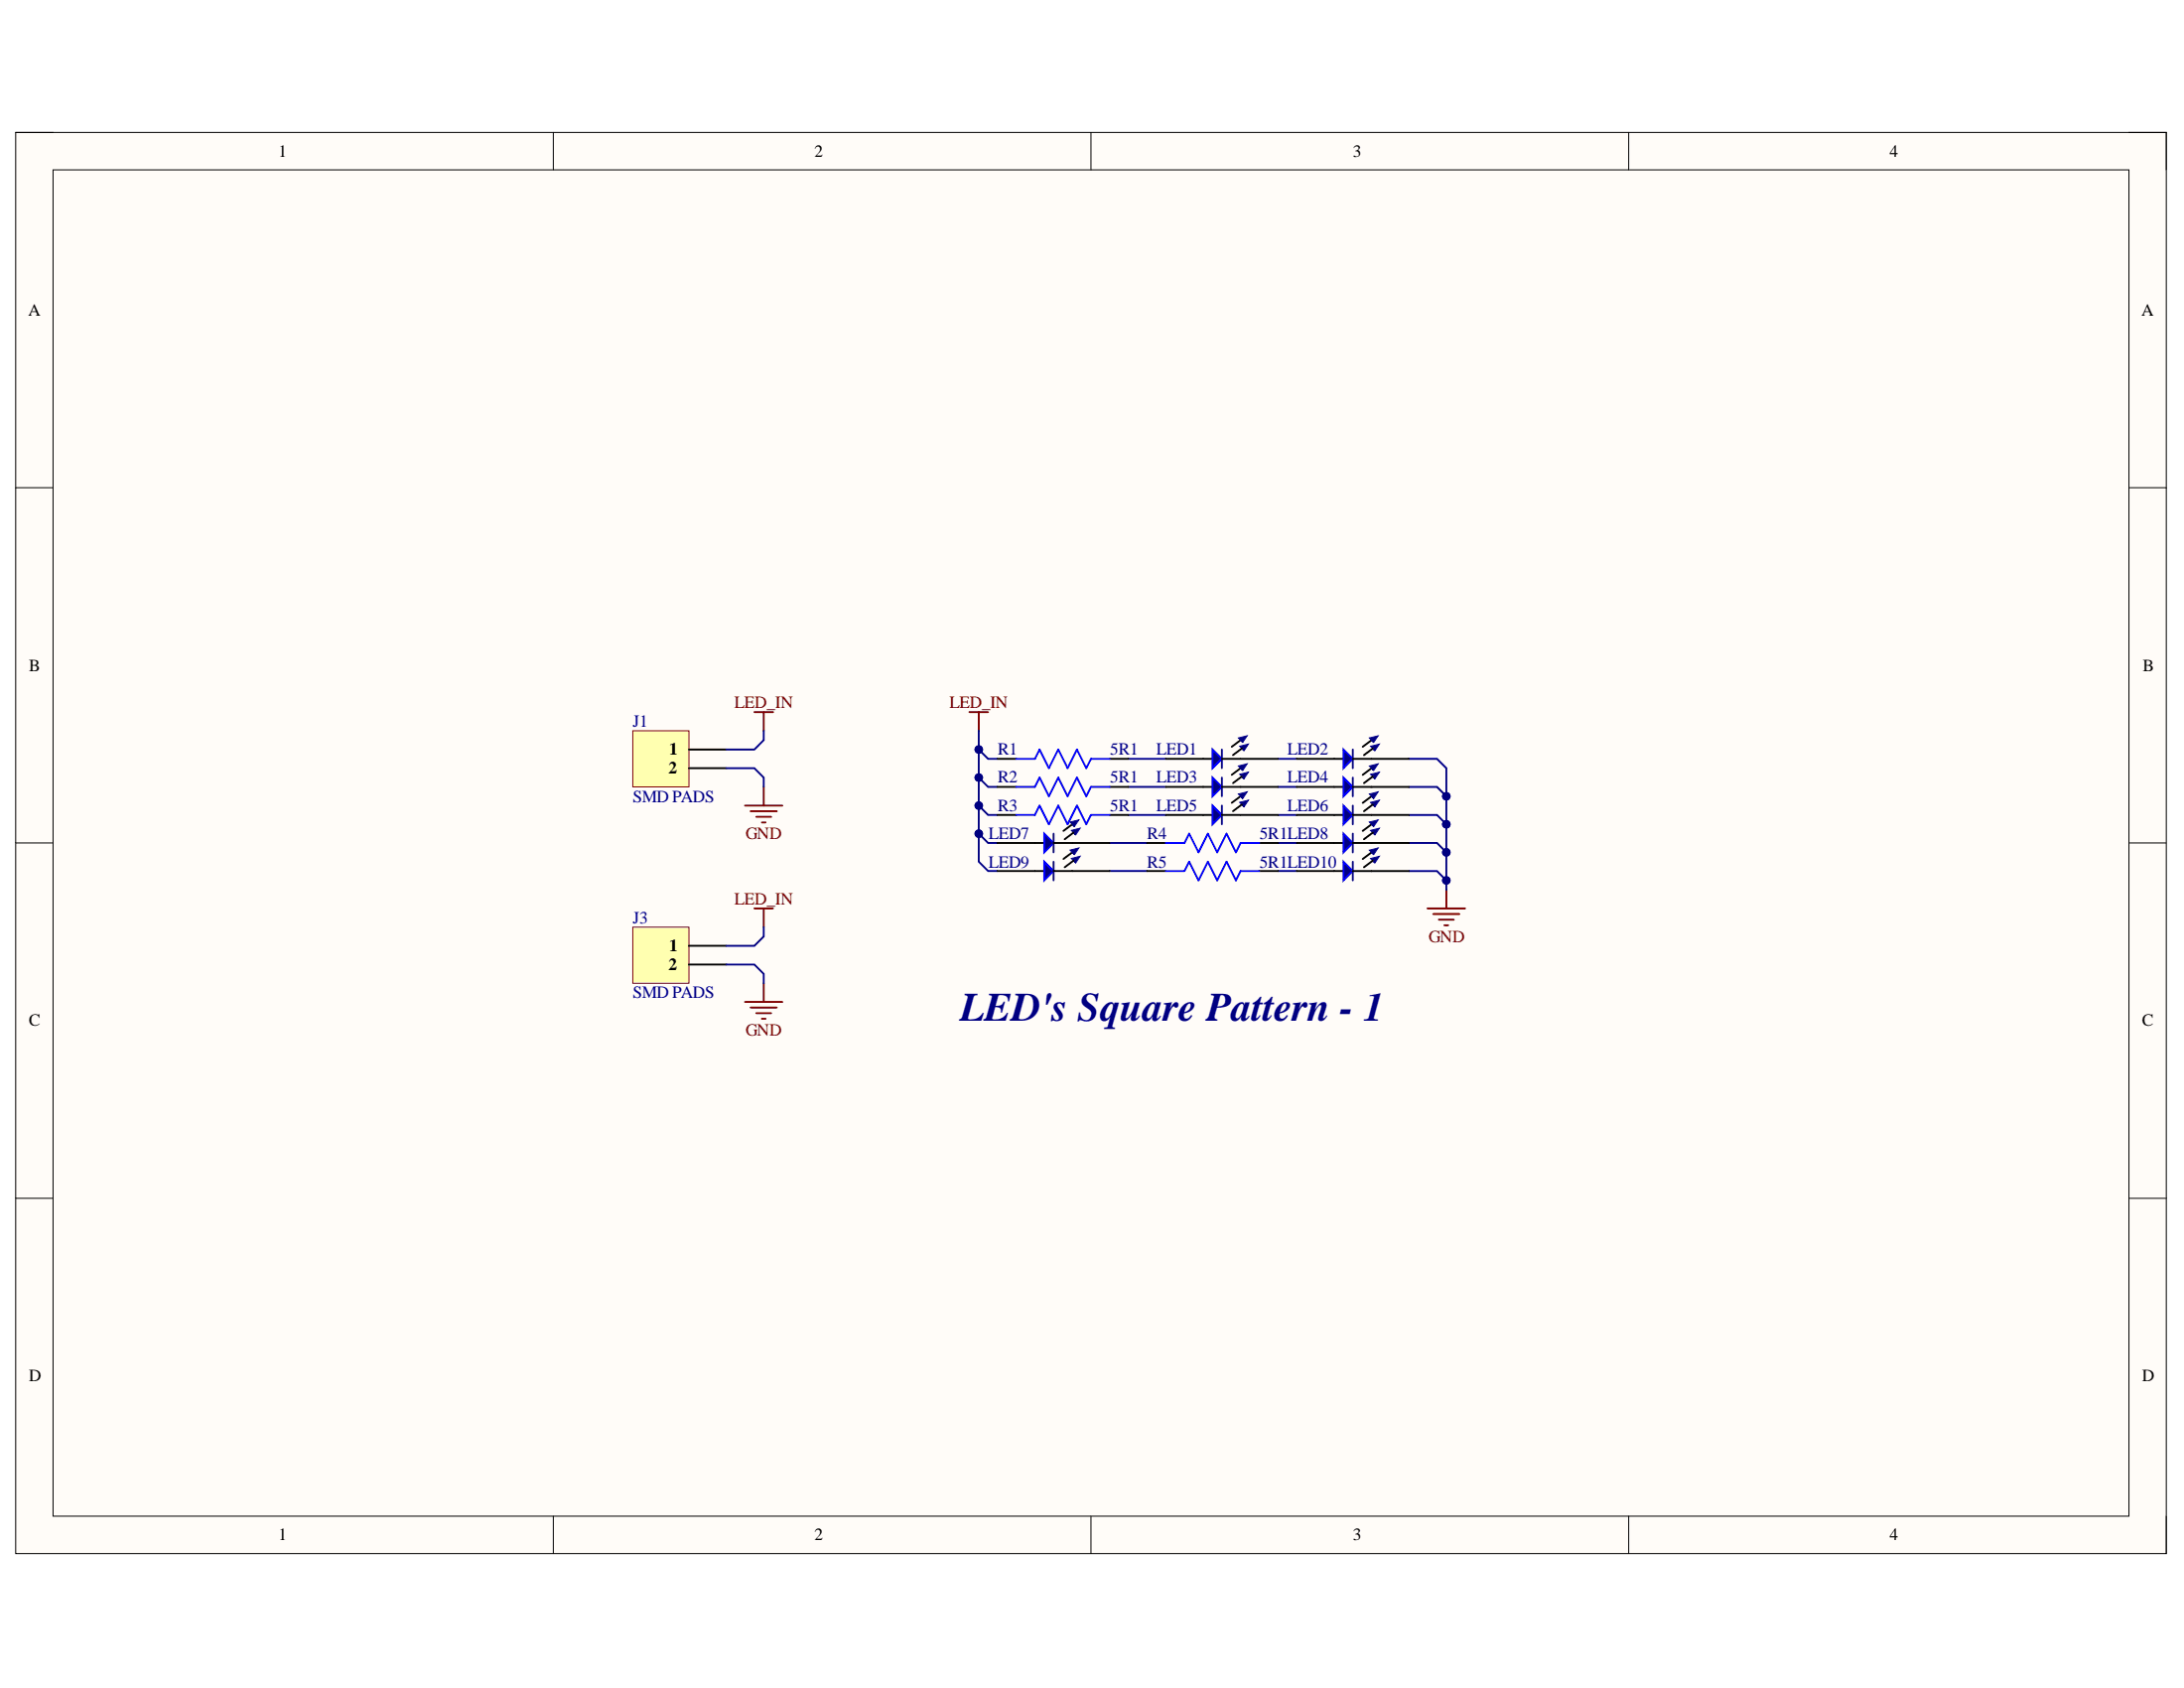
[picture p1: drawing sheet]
<svg xmlns="http://www.w3.org/2000/svg" width="279mm" height="216mm" viewBox="0 0 279 216" stroke-linecap="round" stroke-linejoin="round" font-family="sans-serif">
<path d="M2 16.9h275.1v181.8h-275.1z" fill-rule="evenodd" fill="#fffcf8"/>
<path d="M2 16.9h275.1v181.8h-275.1z" fill="none" stroke="#000" stroke-width=".13"/>
<path d="M6.8 21.7h265.6v172.2h-265.6z" fill-rule="evenodd" fill="#fffcf8"/>
<g fill="none" stroke="#000" stroke-width=".13">
<path d="M2 16.9h4.8M70.8 16.9v4.8M139.6 16.9v4.8M208.4 16.9v4.8M272.4 16.9h4.7v4.8M6.8 21.7h265.6v172.2h-265.6zM2 62.4h4.8M272.4 62.4h4.7M2 107.8h4.8M272.4 107.8h4.7M2 153.3h4.8M272.4 153.3h4.7"/>
<path d="M70.8 193.9v4.8M139.6 193.9v4.8M208.4 193.9v4.8M277.1 193.9v4.8"/>
</g>
<path d="M124 91.1h2.4M125.2 91.1v2.4" fill="none" stroke="#800000" stroke-width=".24"/>
<path d="M81 93.5h7.1v7.1h-7.1z" fill-rule="evenodd" fill="#ffffb0"/>
<path d="M81 93.5h7.1v7.1h-7.1z" fill="none" stroke="#800000" stroke-width=".13"/>
<path d="M88.1 95.9h4.8M88.1 98.3h4.8" fill="none" stroke="#000" stroke-width=".24"/>
<path d="M96.5 91.1h2.4M97.7 91.1v2.4M95.3 103h4.8M96 103.8h3.4M96.7 104.5h2M97.5 105.2h.4M97.7 100.6v2.4M182.6 116.2h4.8M183.4 116.9h3.3M184.1 117.6h1.9M184.8 118.3h.5M185 113.8v2.4" fill="none" stroke="#800000" stroke-width=".24"/>
<path d="M81 118.6h7.1v7.2h-7.1z" fill-rule="evenodd" fill="#ffffb0"/>
<path d="M81 118.6h7.1v7.2h-7.1z" fill="none" stroke="#800000" stroke-width=".13"/>
<path d="M88.1 121h4.8M88.1 123.4h4.8" fill="none" stroke="#000" stroke-width=".24"/>
<path d="M96.5 116.2h2.4M97.7 116.2v2.4M95.3 128.2h4.8M96 128.9h3.4M96.7 129.6h2M97.5 130.3h.4M97.7 125.8v2.4" fill="none" stroke="#800000" stroke-width=".24"/>
<path d="M92.9 98.3h3.6l1.2 1.2v1.1M97.7 93.5v1.2l-1.2 1.2h-3.6M97.7 118.6v1.2l-1.2 1.2h-3.6M125.2 106.6v3.6l1.2 1.2h1.2M92.9 123.4h3.6l1.2 1.2v1.2" fill="none" stroke="#000080" stroke-width=".24"/>
<circle cx="125.2" cy="106.6" r=".48" fill="#000080"/>
<circle cx="125.2" cy="106.6" r=".48" fill="none" stroke="#000080" stroke-width=".13"/>
<path d="M125.2 103v3.6l1.2 1.2h1.2" fill="none" stroke="#000080" stroke-width=".24"/>
<circle cx="125.2" cy="106.6" r=".48" fill="#000080"/>
<circle cx="125.2" cy="106.6" r=".48" fill="none" stroke="#000080" stroke-width=".13"/>
<circle cx="125.2" cy="103" r=".48" fill="#000080"/>
<circle cx="125.2" cy="103" r=".48" fill="none" stroke="#000080" stroke-width=".13"/>
<path d="M125.2 99.5v3.5l1.2 1.2h1.2" fill="none" stroke="#000080" stroke-width=".24"/>
<circle cx="125.2" cy="103" r=".48" fill="#000080"/>
<circle cx="125.2" cy="103" r=".48" fill="none" stroke="#000080" stroke-width=".13"/>
<circle cx="125.2" cy="99.5" r=".48" fill="#000080"/>
<circle cx="125.2" cy="99.5" r=".48" fill="none" stroke="#000080" stroke-width=".13"/>
<path d="M125.2 95.9v3.6l1.2 1.1h1.2" fill="none" stroke="#000080" stroke-width=".24"/>
<circle cx="125.2" cy="99.5" r=".48" fill="#000080"/>
<circle cx="125.2" cy="99.5" r=".48" fill="none" stroke="#000080" stroke-width=".13"/>
<circle cx="125.2" cy="95.9" r=".48" fill="#000080"/>
<circle cx="125.2" cy="95.9" r=".48" fill="none" stroke="#000080" stroke-width=".13"/>
<path d="M125.2 93.5v2.4l1.2 1.2h1.2" fill="none" stroke="#000080" stroke-width=".24"/>
<circle cx="125.2" cy="95.9" r=".48" fill="#000080"/>
<circle cx="125.2" cy="95.9" r=".48" fill="none" stroke="#000080" stroke-width=".13"/>
<path d="M144.4 97.1h4.7M163.5 97.1h2.4M142 111.4h4.7M142 107.8h4.7M144.4 104.2h4.7M144.4 100.6h4.7M163.5 111.4h2.4M163.5 107.8h2.4M163.5 104.2h2.4M163.5 100.6h2.4M180.2 111.4h3.6l1.2 1.2" fill="none" stroke="#000080" stroke-width=".24"/>
<circle cx="185" cy="112.6" r=".48" fill="#000080"/>
<circle cx="185" cy="112.6" r=".48" fill="none" stroke="#000080" stroke-width=".13"/>
<path d="M180.2 107.8h3.6l1.2 1.2" fill="none" stroke="#000080" stroke-width=".24"/>
<circle cx="185" cy="109" r=".48" fill="#000080"/>
<circle cx="185" cy="109" r=".48" fill="none" stroke="#000080" stroke-width=".13"/>
<path d="M180.2 104.2h3.6l1.2 1.2" fill="none" stroke="#000080" stroke-width=".24"/>
<circle cx="185" cy="105.4" r=".48" fill="#000080"/>
<circle cx="185" cy="105.4" r=".48" fill="none" stroke="#000080" stroke-width=".13"/>
<path d="M180.2 100.7h3.6l1.2 1.1" fill="none" stroke="#000080" stroke-width=".24"/>
<circle cx="185" cy="101.8" r=".48" fill="#000080"/>
<circle cx="185" cy="101.8" r=".48" fill="none" stroke="#000080" stroke-width=".13"/>
<path d="M180.2 97.1h3.6l1.2 1.2v15.5" fill="none" stroke="#000080" stroke-width=".24"/>
<circle cx="185" cy="101.8" r=".48" fill="#000080"/>
<circle cx="185" cy="101.8" r=".48" fill="none" stroke="#000080" stroke-width=".13"/>
<circle cx="185" cy="105.4" r=".48" fill="#000080"/>
<circle cx="185" cy="105.4" r=".48" fill="none" stroke="#000080" stroke-width=".13"/>
<circle cx="185" cy="109" r=".48" fill="#000080"/>
<circle cx="185" cy="109" r=".48" fill="none" stroke="#000080" stroke-width=".13"/>
<circle cx="185" cy="112.6" r=".48" fill="#000080"/>
<circle cx="185" cy="112.6" r=".48" fill="none" stroke="#000080" stroke-width=".13"/>
<path d="M127.6 97.1h2.4M142 97.1h2.4M127.6 104.2h2.4M127.6 100.6h2.4M127.6 107.8h6M137.2 107.8h4.8M142 104.2h2.4M142 100.6h2.4" fill="none" stroke="#000" stroke-width=".24"/>
<path d="M130 97.1h2.4l.6-1.2 1.2 2.4 1.2-2.4 1.2 2.4 1.2-2.4 1.2 2.4 .6-1.2h2.4M130 104.2h2.4l.6-1.2 1.2 2.4 1.2-2.4 1.2 2.4 1.2-2.4 1.2 2.4 .6-1.2h2.4M130 100.6h2.4l.6-1.1 1.2 2.3 1.2-2.3 1.2 2.3 1.2-2.3 1.2 2.3 .6-1.2h2.4" fill="none" stroke="#00f" stroke-width=".24"/>
<path d="M133.6 106.6l1.2 1.2-1.2 1.2z" fill="#0c0087"/>
<path d="M133.6 106.6l1.2 1.2-1.2 1.2z" fill="none" stroke="#00f" stroke-width=".24"/>
<path d="M134.8 106.6v2.4" fill="none" stroke="#11037f" stroke-width=".24"/>
<path d="M134.8 107.8h2.4M137.2 105.4l-1.2 .9" fill="none" stroke="#000" stroke-width=".24"/>
<path d="M136.9 105.1l1.1-.2-.5 .8z" fill-rule="evenodd" fill="#0c0087"/>
<path d="M136.9 105.1l1.1-.2-.5 .8z" fill="none" stroke="#0c0087" stroke-width=".13"/>
<path d="M137.1 106.2l1.1-.3-.6 .9z" fill-rule="evenodd" fill="#0c0087"/>
<path d="M137.1 106.2l1.1-.3-.6 .9z" fill="none" stroke="#0c0087" stroke-width=".13"/>
<path d="M127.6 111.4h6M137.2 111.4h4.8M137.3 106.5l-1.1 .8" fill="none" stroke="#000" stroke-width=".24"/>
<path d="M133.6 110.2l1.2 1.2-1.2 1.2z" fill="#0c0087"/>
<path d="M133.6 110.2l1.2 1.2-1.2 1.2z" fill="none" stroke="#00f" stroke-width=".24"/>
<path d="M134.8 110.2v2.4" fill="none" stroke="#11037f" stroke-width=".24"/>
<path d="M134.8 111.4h2.4M137.2 109l-1.2 .9" fill="none" stroke="#000" stroke-width=".24"/>
<path d="M136.9 108.7l1.1-.2-.5 .8z" fill-rule="evenodd" fill="#0c0087"/>
<path d="M136.9 108.7l1.1-.2-.5 .8z" fill="none" stroke="#0c0087" stroke-width=".13"/>
<path d="M137.1 109.8l1.1-.3-.6 .9z" fill-rule="evenodd" fill="#0c0087"/>
<path d="M137.1 109.8l1.1-.3-.6 .9z" fill="none" stroke="#0c0087" stroke-width=".13"/>
<path d="M165.9 97.1h6M175.5 97.1h4.7M137.3 110.1l-1.1 .8M146.7 111.4h2.4M146.7 107.8h2.4M161.1 111.4h2.4M161.1 107.8h2.4" fill="none" stroke="#000" stroke-width=".24"/>
<path d="M149.1 111.4h2.4l.6-1.2 1.2 2.4 1.2-2.4 1.2 2.4 1.2-2.4 1.2 2.4 .6-1.2h2.4M149.1 107.8h2.4l.6-1.2 1.2 2.4 1.2-2.4 1.2 2.4 1.2-2.4 1.2 2.4 .6-1.2h2.4" fill="none" stroke="#00f" stroke-width=".24"/>
<path d="M171.9 95.9l1.2 1.2-1.2 1.2z" fill="#0c0087"/>
<path d="M171.9 95.9l1.2 1.2-1.2 1.2z" fill="none" stroke="#00f" stroke-width=".24"/>
<path d="M173.1 95.9v2.4" fill="none" stroke="#11037f" stroke-width=".24"/>
<path d="M173.1 97.1h2.4M175.5 94.7l-1.2 .8" fill="none" stroke="#000" stroke-width=".24"/>
<path d="M175.2 94.4l1.1-.3-.6 .9z" fill-rule="evenodd" fill="#0c0087"/>
<path d="M175.2 94.4l1.1-.3-.6 .9z" fill="none" stroke="#0c0087" stroke-width=".13"/>
<path d="M175.3 95.5l1.2-.3-.6 .8z" fill-rule="evenodd" fill="#0c0087"/>
<path d="M175.3 95.5l1.2-.3-.6 .8z" fill="none" stroke="#0c0087" stroke-width=".13"/>
<path d="M175.6 95.7l-1.1 .9M165.9 100.6h6M175.5 100.7h4.7" fill="none" stroke="#000" stroke-width=".24"/>
<path d="M171.9 99.5l1.2 1.1-1.2 1.2z" fill="#0c0087"/>
<path d="M171.9 99.5l1.2 1.2-1.2 1.1z" fill="none" stroke="#00f" stroke-width=".24"/>
<path d="M173.1 99.5v2.3" fill="none" stroke="#11037f" stroke-width=".24"/>
<path d="M175.5 98.3l-1.2 .8M173.1 100.7h2.4" fill="none" stroke="#000" stroke-width=".24"/>
<path d="M175.2 98l1.1-.3-.6 .8z" fill-rule="evenodd" fill="#0c0087"/>
<path d="M175.2 98l1.1-.3-.6 .8z" fill="none" stroke="#0c0087" stroke-width=".13"/>
<path d="M175.3 99l1.2-.2-.6 .8z" fill-rule="evenodd" fill="#0c0087"/>
<path d="M175.3 99l1.2-.2-.6 .8z" fill="none" stroke="#0c0087" stroke-width=".13"/>
<path d="M175.6 99.3l-1.1 .9M165.9 104.2h6M175.5 104.2h4.7" fill="none" stroke="#000" stroke-width=".24"/>
<path d="M171.9 103l1.2 1.2-1.2 1.2z" fill="#0c0087"/>
<path d="M171.9 103l1.2 1.2-1.2 1.2z" fill="none" stroke="#00f" stroke-width=".24"/>
<path d="M173.1 103v2.4" fill="none" stroke="#11037f" stroke-width=".24"/>
<path d="M173.1 104.2h2.4M175.5 101.8l-1.2 .9" fill="none" stroke="#000" stroke-width=".24"/>
<path d="M175.2 101.6l1.1-.3-.6 .8z" fill-rule="evenodd" fill="#0c0087"/>
<path d="M175.2 101.6l1.1-.3-.6 .8z" fill="none" stroke="#0c0087" stroke-width=".13"/>
<path d="M175.3 102.6l1.2-.3-.6 .9z" fill-rule="evenodd" fill="#0c0087"/>
<path d="M175.3 102.6l1.2-.3-.6 .9z" fill="none" stroke="#0c0087" stroke-width=".13"/>
<path d="M165.9 107.8h6M175.5 107.8h4.7M175.6 102.9l-1.1 .9" fill="none" stroke="#000" stroke-width=".24"/>
<path d="M171.9 106.6l1.2 1.2-1.2 1.2z" fill="#0c0087"/>
<path d="M171.9 106.6l1.2 1.2-1.2 1.2z" fill="none" stroke="#00f" stroke-width=".24"/>
<path d="M173.1 106.6v2.4" fill="none" stroke="#11037f" stroke-width=".24"/>
<path d="M173.1 107.8h2.4M175.5 105.4l-1.2 .9" fill="none" stroke="#000" stroke-width=".24"/>
<path d="M175.2 105.1l1.1-.2-.6 .8z" fill-rule="evenodd" fill="#0c0087"/>
<path d="M175.2 105.1l1.1-.2-.6 .8z" fill="none" stroke="#0c0087" stroke-width=".13"/>
<path d="M175.3 106.2l1.2-.3-.6 .9z" fill-rule="evenodd" fill="#0c0087"/>
<path d="M175.3 106.2l1.2-.3-.6 .9z" fill="none" stroke="#0c0087" stroke-width=".13"/>
<path d="M165.9 111.4h6M175.5 111.4h4.7M175.6 106.5l-1.1 .8" fill="none" stroke="#000" stroke-width=".24"/>
<path d="M171.9 110.2l1.2 1.2-1.2 1.2z" fill="#0c0087"/>
<path d="M171.9 110.2l1.2 1.2-1.2 1.2z" fill="none" stroke="#00f" stroke-width=".24"/>
<path d="M173.1 110.2v2.4" fill="none" stroke="#11037f" stroke-width=".24"/>
<path d="M173.1 111.4h2.4M175.5 109l-1.2 .9" fill="none" stroke="#000" stroke-width=".24"/>
<path d="M175.2 108.7l1.1-.2-.6 .8z" fill-rule="evenodd" fill="#0c0087"/>
<path d="M175.2 108.7l1.1-.2-.6 .8z" fill="none" stroke="#0c0087" stroke-width=".13"/>
<path d="M175.3 109.8l1.2-.3-.6 .9z" fill-rule="evenodd" fill="#0c0087"/>
<path d="M175.3 109.8l1.2-.3-.6 .9z" fill="none" stroke="#0c0087" stroke-width=".13"/>
<path d="M149.1 97.1h6M158.7 97.1h4.8M175.6 110.1l-1.1 .8" fill="none" stroke="#000" stroke-width=".24"/>
<path d="M155.1 95.9l1.2 1.2-1.2 1.2z" fill="#0c0087"/>
<path d="M155.1 95.9l1.2 1.2-1.2 1.2z" fill="none" stroke="#00f" stroke-width=".24"/>
<path d="M156.3 95.9v2.4" fill="none" stroke="#11037f" stroke-width=".24"/>
<path d="M156.3 97.1h2.4M158.7 94.7l-1.1 .8" fill="none" stroke="#000" stroke-width=".24"/>
<path d="M158.4 94.4l1.2-.3-.6 .9z" fill-rule="evenodd" fill="#0c0087"/>
<path d="M158.4 94.4l1.2-.3-.6 .9z" fill="none" stroke="#0c0087" stroke-width=".13"/>
<path d="M158.6 95.4l1.1-.2-.5 .8z" fill-rule="evenodd" fill="#0c0087"/>
<path d="M158.6 95.4l1.1-.2-.5 .8z" fill="none" stroke="#0c0087" stroke-width=".13"/>
<path d="M158.9 95.7l-1.2 .9M149.1 100.6h6M158.7 100.6h4.8" fill="none" stroke="#000" stroke-width=".24"/>
<path d="M155.1 99.5l1.2 1.1-1.2 1.2z" fill="#0c0087"/>
<path d="M155.1 99.5l1.2 1.1-1.2 1.2z" fill="none" stroke="#00f" stroke-width=".24"/>
<path d="M156.3 99.5v2.3" fill="none" stroke="#11037f" stroke-width=".24"/>
<path d="M158.7 98.3l-1.1 .8M156.3 100.6h2.4" fill="none" stroke="#000" stroke-width=".24"/>
<path d="M158.4 98l1.2-.3-.6 .8z" fill-rule="evenodd" fill="#0c0087"/>
<path d="M158.4 98l1.2-.3-.6 .8z" fill="none" stroke="#0c0087" stroke-width=".13"/>
<path d="M158.6 99l1.1-.2-.5 .8z" fill-rule="evenodd" fill="#0c0087"/>
<path d="M158.6 99l1.1-.2-.5 .8z" fill="none" stroke="#0c0087" stroke-width=".13"/>
<path d="M158.9 99.3l-1.2 .9M149.1 104.2h6M158.7 104.2h4.8" fill="none" stroke="#000" stroke-width=".24"/>
<path d="M155.1 103l1.2 1.2-1.2 1.2z" fill="#0c0087"/>
<path d="M155.1 103l1.2 1.2-1.2 1.2z" fill="none" stroke="#00f" stroke-width=".24"/>
<path d="M156.3 103v2.4" fill="none" stroke="#11037f" stroke-width=".24"/>
<path d="M156.3 104.2h2.4M158.7 101.8l-1.1 .9" fill="none" stroke="#000" stroke-width=".24"/>
<path d="M158.4 101.6l1.2-.3-.6 .8z" fill-rule="evenodd" fill="#0c0087"/>
<path d="M158.4 101.6l1.2-.3-.6 .8z" fill="none" stroke="#0c0087" stroke-width=".13"/>
<path d="M158.6 102.6l1.1-.3-.5 .9z" fill-rule="evenodd" fill="#0c0087"/>
<path d="M158.6 102.6l1.1-.3-.5 .9z" fill="none" stroke="#0c0087" stroke-width=".13"/>
<path d="M158.9 102.9l-1.2 .9" fill="none" stroke="#000" stroke-width=".24"/>
<text font-size="5.2" fill="#000080" x="122.8" y="130.6">LED's Square Pattern - 1</text>
<g font-size="2.2">
<text x="35.6" y="20">1</text>
<text x="104.2" y="20">2</text>
<text x="173.1" y="20">3</text>
<text x="241.7" y="20">4</text>
<text x="3.6" y="40.3">A</text>
<text x="274" y="40.3">A</text>
<text x="3.7" y="85.8">B</text>
<text x="274.1" y="85.8">B</text>
<text x="85.5" y="98.9">2</text>
<text x="85.6" y="96.6">1</text>
<text x="85.5" y="124.1">2</text>
<text x="85.6" y="121.7">1</text>
<text x="3.7" y="131.2">C</text>
<text x="274.1" y="131.2">C</text>
<text x="3.7" y="176.7">D</text>
<text x="274.1" y="176.7">D</text>
<text x="35.6" y="197">1</text>
<text x="104.2" y="197">2</text>
<text x="173.1" y="197">3</text>
<text x="241.7" y="197">4</text>
</g>
<g font-size="2.2" fill="#000080">
<text x="80.9" y="92.9">J1</text>
<text x="127.6" y="96.6">R1</text>
<text x="127.6" y="100.1">R2</text>
<text x="142" y="96.6">5R1</text>
<text x="142" y="100.1">5R1</text>
<text x="147.9" y="96.6">LED1</text>
<text x="147.9" y="100.1">LED3</text>
<text x="164.7" y="96.6">LED2</text>
<text x="164.7" y="100.1">LED4</text>
<text x="80.9" y="102.6">SMD PADS</text>
<text x="126.5" y="107.3">LED7</text>
<text x="127.6" y="103.8">R3</text>
<text x="142" y="103.8">5R1</text>
<text x="146.8" y="107.3">R4</text>
<text x="147.9" y="103.8">LED5</text>
<text x="161.1" y="107.3">5R1LED8</text>
<text x="164.7" y="103.8">LED6</text>
<text x="126.5" y="110.9">LED9</text>
<text x="146.8" y="110.9">R5</text>
<text x="161.1" y="110.9">5R1LED10</text>
<text x="80.9" y="118.1">J3</text>
<text x="80.9" y="127.7">SMD PADS</text>
</g>
<g font-size="2.2" fill="#800000">
<text x="94" y="90.6">LED_IN</text>
<text x="121.5" y="90.6">LED_IN</text>
<text x="95.4" y="107.3">GND</text>
<text x="94" y="115.7">LED_IN</text>
<text x="182.8" y="120.5">GND</text>
<text x="95.4" y="132.4">GND</text>
</g>
</svg>
